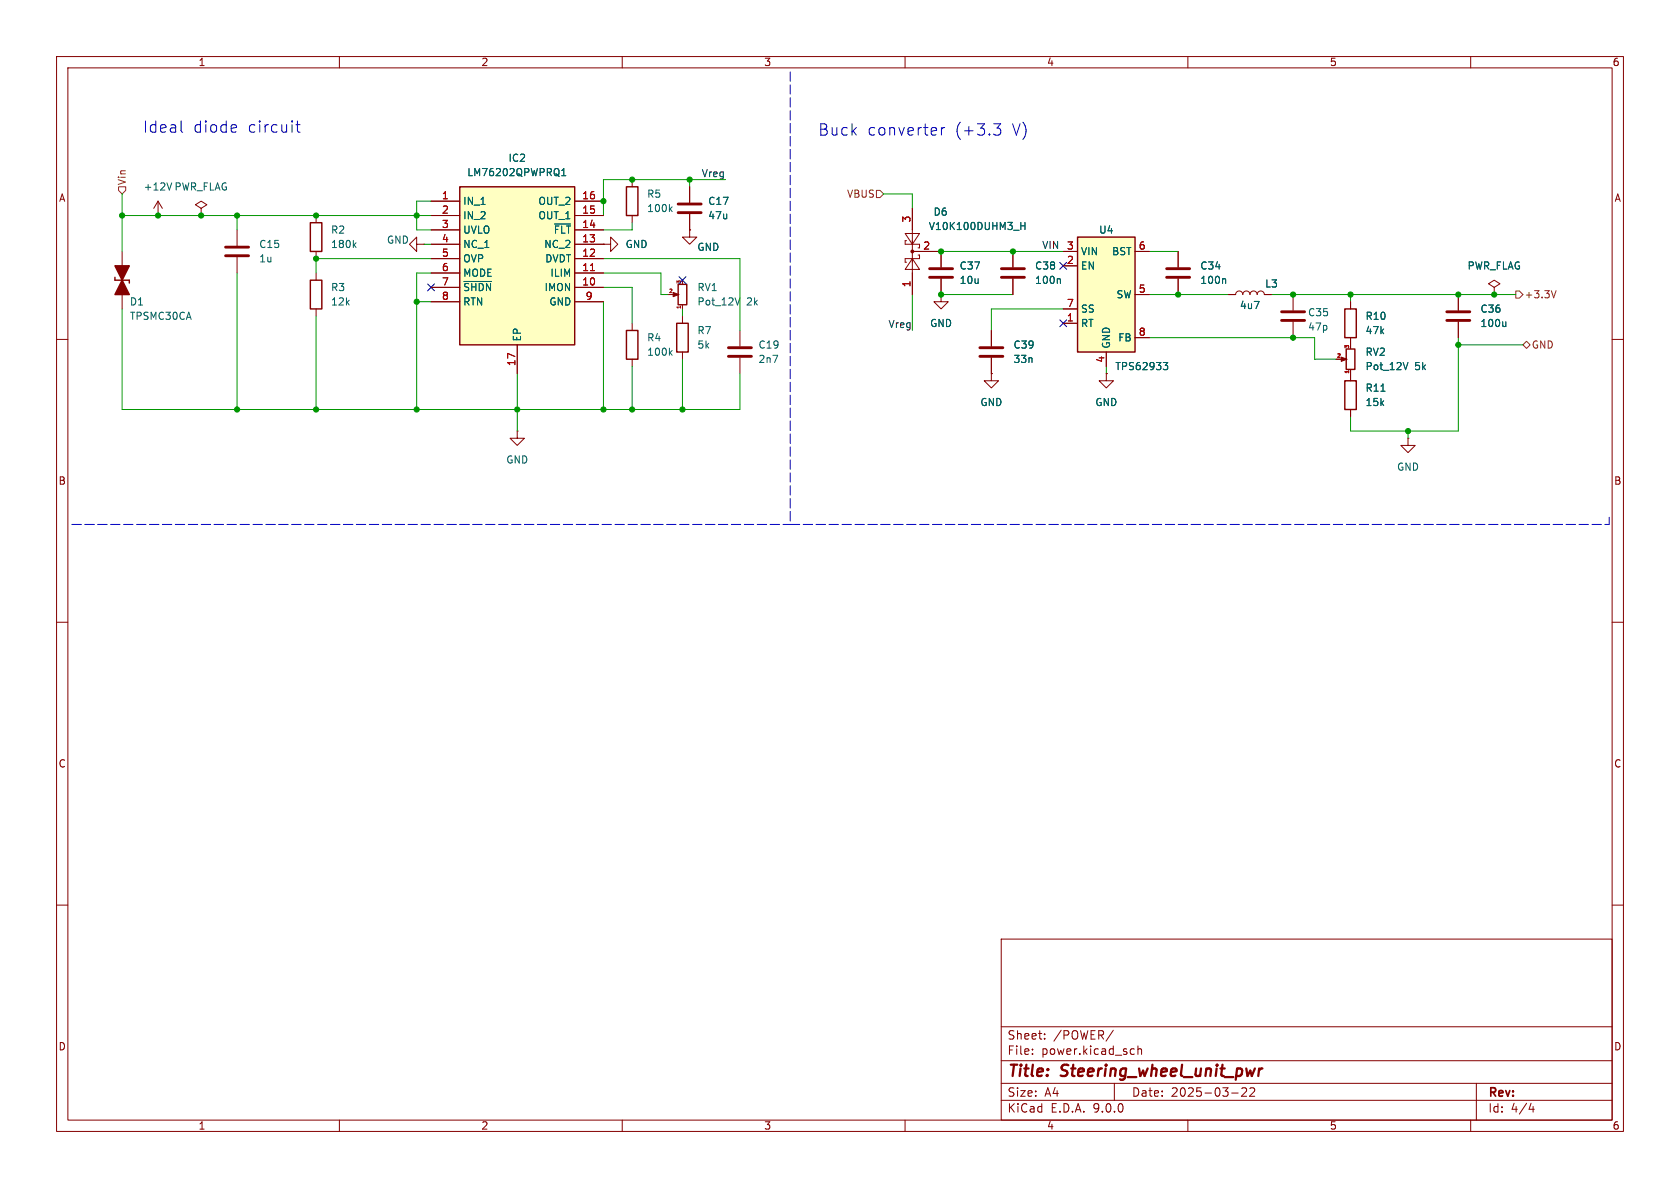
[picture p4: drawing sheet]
<svg xmlns="http://www.w3.org/2000/svg" width="297mm" height="210mm" viewBox="0 0 297 210" stroke-linecap="round" stroke-linejoin="round" font-family="sans-serif">
<g fill="none" stroke="#840000" stroke-width=".18">
<path d="M10 10h277v190h-277zM12 12h273v186h-273zM60 10v2M110 10v2M160 10v2M210 10v2M260 10v2M41.9 40.6v2.8M41.9 45.5v2.8M111.8 57.2v1.2M166.4 52.1v1.2h1.2l-1.2 1.3-1.3-1.3h1.3M166.4 52.1h.1"/>
<path d="M208.3 44.5v2.7M208.3 49.3v2.8M217.2 52.1h1.2a.64 .64 0 0 1 .7-.7 .64 .64 0 0 1 .6 .7 .64 .64 0 0 1 .6-.7 .64 .64 0 0 1 .7 .7 .64 .64 0 0 1 .6-.7 .64 .64 0 0 1 .6 .7 .64 .64 0 0 1 .7-.7 .64 .64 0 0 1 .6 .7h1.3M10 60h2M111.8 63.5v1.3M285 60h2M10 110h2M285 110h2M10 160h2M177 166h108v32h-108zM285 160h2M60 198v2"/>
<path d="M110 198v2M160 198v2M177 194.5h108M177 191.5h108M177 187.5h108M177 181.5h108M182.5 186.3v.1M182.5 185.5v.1M184.7 183.6v.1M184.7 182.8v.1M196.8 182.1l-1.3 2M197 191.5v3"/>
<path d="M200.1 185.4l.4 .1M200.5 186.3l-.4 .1M201.2 185.5l.2-.1 .3 .1 .1 .9M201.2 184.9v1.5M210 198v2M217.7 193.2h1.2M220.3 192.4v.5l-.8 .9h.9M221.7 192.4v.5l-.8 .9h.9M260 198v2M261 191.5v6.5M270.7 195l-.4 1.1h.9M271 195.6v1"/>
</g>
<path d="M222.6 188.9l-.2 1.3M223.2 188.9l-.4 .1-.2 .3" fill="none" stroke="#840000" stroke-width=".4"/>
<path d="M110.7 58.4h2.1v5.1h-2.1z" fill="none" stroke="#840000" stroke-width=".25"/>
<path d="M216.5 49.3l.2 .1v.7M118.5 62.3l.3 .5M118.8 62l-.5 .4" fill="none" stroke="#006464" stroke-width=".18"/>
<path d="M39.9 43.7h4M39.9 45.2h4M206.2 47.5h4.1M206.2 49h4.1" fill="none" stroke="#840000" stroke-width=".51"/>
<path d="M81.3 33h20.3v28h-20.3z" fill="#ffffc2"/>
<path d="M81.3 33h20.3v28h-20.3zM110.7 33h2.1v5.1h-2.1zM54.9 49.5h2v5.1h-2zM119.6 57.2h2.1v5h-2.1zM119.9 50.3h1.5v3.6h-1.5z" fill="none" stroke="#840000" stroke-width=".25"/>
<g fill="none" stroke="#840000" stroke-width=".18">
<path d="M27.9 38.1h.1M27.9 35.6l-.7 1.2M27.9 35.6l.8 1.2M27.9 35.6v2.5M35.6 36.8l1-.6-1-.6-1.1 .6 1.1 .6v1.3M35.6 38.1h.1M76.2 35.6h5.1M76.2 38.1h5.1M101.6 35.6h5.1M101.6 38.1h5.1M111.8 31.8v1.2M111.8 38.1v1.3"/>
<path d="M121.9 33v2.8M121.9 37.8v2.8M55.9 48.3v1.2M55.9 54.6v1.3M73.7 43.2v-1.3l-1.3 1.3 1.3 1.3v-1.3h1.2M74.9 43.2h.1M76.2 40.6h5.1M76.2 43.2h5.1M76.2 45.7h5.1M76.2 48.3h5.1M76.2 50.8h5.1M76.2 53.3h5.1"/>
<path d="M101.6 40.6h5.1M101.6 43.2h5.1M101.6 45.7h5.1M101.6 48.3h5.1M101.6 50.8h5.1M101.6 53.3h5.1M106.7 43.2h1.2v-1.3l1.3 1.3-1.3 1.3v-1.3M106.7 43.2h.1M118.1 52.1h1M120.6 49.5v.7M120.6 54v.6M120.6 55.9v1.3"/>
<path d="M121.9 40.6v1.3h1.3l-1.3 1.3-1.3-1.3h1.3M121.9 40.6h.1M91.4 61v5M120.6 62.2v1.3"/>
</g>
<path d="M30.4 32.3l-.5 1.3M98 39.6h2.9M99.3 31.1h.7M99.3 30.2l.4-.4v1.3M118.5 36.9l.3 .5M118.8 36.6l-.5 .4M82 49.8h4.9M130.8 52.6l-.4 1.3" fill="none" stroke="#006464" stroke-width=".18"/>
<path d="M104.4 47.8h.7M120.3 54.1v.4" fill="none" stroke="#a90000" stroke-width=".18"/>
<path d="M119.9 36.1h4.1M119.9 37.6h4.1" fill="none" stroke="#840000" stroke-width=".51"/>
<path d="M119 51.7l1 .4h-.2h.2l-1 .4z" fill="#840000" stroke="#840000" stroke-width=".18"/>
<path d="M190.5 41.9h10.2v20.3h-10.2z" fill="#ffffc2"/>
<path d="M54.9 39.4h2v5.1h-2zM20.3 49v.5h2.6v.5M190.5 41.9h10.2v20.3h-10.2zM237.7 54.6h2.1v5.1h-2.1zM237.7 67.3h2.1v5.1h-2.1zM238 61.7h1.5v3.6h-1.5z" fill="none" stroke="#840000" stroke-width=".25"/>
<g fill="none" stroke="#840000" stroke-width=".18">
<path d="M55.9 38.1v1.3M76.2 35.6h5.1M76.2 38.1h5.1M101.6 35.6h5.1M101.6 38.1h5.1M121.9 33v2.8M121.9 37.8v2.8M161.3 36.8v15.3M21.6 44.5v2.5M21.6 48.3v2.5M21.6 52.1v2.5M55.9 44.5v1.2"/>
<path d="M76.2 45.7h5.1M76.2 43.2h5.1M76.2 40.6h5.1M76.2 48.3h5.1M76.2 50.8h5.1M76.2 53.3h5.1M101.6 45.7h5.1M101.6 43.2h5.1M101.6 40.6h5.1M101.6 48.3h5.1M101.6 50.8h5.1M101.6 53.3h5.1"/>
<path d="M106.7 43.2h.1M121.9 40.6h.1M130.8 58.4v2.8M160 41.3h2.6l-1.3 1.9zM160.3 42.5h-.3v.7h2.6M161.3 45.7l1.3 1.9h-2.6zM161.3 44.5h5.1v2.7M162.3 45.1h.3v.6h-2.6v.7h.3M162.3 43.8h.3M166.4 52.1h.1M166.4 49.3v2.8M175.3 58.4v2.8"/>
<path d="M179.1 44.5v2.7M179.1 49.3v2.8M188 44.5h2.5M188 47h2.5M188 54.6h2.5M188 57.2h2.5M200.7 44.5h2.5M200.7 52.1h2.5M200.7 59.7h2.5M208.3 44.5v2.7M208.3 49.3v2.8M217.2 52.1h1.2"/>
<path d="M223.5 52.1h1.3M228.6 52.1v2.8M228.6 56.9v2.8M238.8 53.3v1.3M238.8 59.7v1.9M257.8 52.1v2.8M257.8 56.9v2.8M264.2 50.8l1-.6-1-.7-1.1 .7 1.1 .6v1.3M264.2 52.1h.1M91.4 76.2v1.3h1.3l-1.3 1.2-1.2-1.2h1.2M91.4 76.2h.1M91.4 61v5"/>
<path d="M130.8 63.2v2.8M175.3 66v1.3h1.2l-1.2 1.3-1.3-1.3h1.3M175.3 66h.1M175.3 63.2v2.8M195.6 66v1.3h1.2l-1.2 1.3-1.3-1.3h1.3M195.6 66h.1M195.6 62.2v2.6M236.2 63.5h1M238.8 65.4v1.9M238.8 72.4v1.3M248.9 77.5v1.2h1.3l-1.3 1.3-1.3-1.3h1.3M248.9 77.5h.1"/>
</g>
<g fill="none" stroke="#006464" stroke-width=".18">
<path d="M98 39.6h2.9M99.3 31.1h.7M99.3 30.2l.4-.4v1.3M180.5 39.3v1.3M180.5 39.9h.7M181.2 39.3v1.3M62.6 43.3l.3 .5M62.9 42.9l-.4 .5M82 49.8h4.9M187.3 49.3l.2 .1v.7M216.5 49.3l.2 .1v.7M266.2 56.9v.8"/>
<path d="M266.2 57.6l-.2 .1M205.6 64.1h.8l-.4 .5 .4 .1v.4l-.2 .2h-.4M244.1 69.2h.8M248.9 64.1l-.4 1.2"/>
</g>
<path d="M164.3 47.5h4.1M164.3 49h4.1M177 47.5h4.1M177 49h4.1M226.6 55.1h4M226.6 56.6h4M255.8 55.1h4M255.8 56.6h4M128.8 61.5h4M128.8 63h4M173.2 61.5h4.1M173.2 63h4.1" fill="none" stroke="#840000" stroke-width=".51"/>
<g fill="#840000" stroke="#840000" stroke-width=".25">
<path d="M21.6 49.5l1.3 2.6h-2.6z"/>
<path d="M20.3 47h2.6l-1.3 2.5z"/>
</g>
<g fill="#840000" stroke="#840000" stroke-width=".18">
<path d="M237.1 63.1l1 .4h-.2h.2l-1 .4z"/>
<circle cx="161.3" cy="44.4" r=".25"/>
</g>
<path d="M104.4 47.8h.7M238.4 65.5v.4" fill="none" stroke="#a90000" stroke-width=".18"/>
<path d="M21 33h1.2v.7l-.6 .6-.6-.6zM154.9 33.7h.7l.6 .6-.6 .6h-.7zM268 51.4h.6l.6 .7-.6 .6h-.6zM275.1 51.4l-.4 1.2M269.2 61l.7-.7 .6 .7-.6 .6z" fill="none" stroke="#725600" stroke-width=".18"/>
<path d="M139.7 12.7v80M12.7 92.7h127M139.7 92.7h144.8" fill="none" stroke="#0000c2" stroke-width=".18" stroke-dasharray="1.7 .6"/>
<path d="M32 21.4v1.7l.3 .3M41.7 22.1l.1 .4-.9 .2M52.3 22h.8M52.6 21.4v1.7l.1 .2 .4 .1M166.4 22.5v1.4M167 22.5a.51 .51 0 0 0-.6 .4M175.7 21.9h1.2l-.7 .7a.54 .54 0 0 1 .7 .4v.5l-.2 .3-.7 .1M284.5 91.4v1.3" fill="none" stroke="#0000c2" stroke-width=".18"/>
<g fill="none" stroke="#009600" stroke-width=".18">
<path d="M21.6 34.3v10.2M21.6 38.1h54.6M41.9 38.1v2.5M76.2 35.6h-2.5v5h2.5M111.8 39.4v1.2h-5.1M121.9 31.8v1.2M128.3 31.8h-21.6v6.3M156.2 34.3h5.1v2.5M21.6 54.6v17.8h109.2v-6.4M41.9 48.3v24.1M55.9 55.9v16.5M73.7 53.3h2.5"/>
<path d="M74.9 43.2h1.3M76.2 45.7h-20.3v2.6M76.2 48.3h-2.5v24.1M106.7 45.7h24.1v12.7M106.7 48.3h10.1v3.8h1.3M106.7 53.3v19.1M106.7 50.8h5.1v6.4M120.6 54.6v1.3M161.3 52.1v6.3M166.4 52.1h12.7M166.4 44.5h21.6M188 54.6h-12.7v3.8"/>
<path d="M203.2 52.1h14M203.2 44.5h5.1M203.2 59.7h29.2v3.8h3.8M224.8 52.1h43.2M238.8 52.1v1.2M257.8 59.7v16.5h-19v-2.5M91.4 66v10.2M111.8 64.8v7.6M120.6 63.5v8.9M195.6 64.8v1.2M248.9 76.2v1.3M257.8 61h11.4"/>
</g>
<path d="M75.6 50.2l1.2 1.2M76.8 50.2l-1.2 1.2M120 48.9l1.3 1.2M121.3 48.9l-1.3 1.2M187.4 56.5l1.2 1.3M187.4 46.4l1.2 1.2M188.6 56.5l-1.2 1.3M188.6 46.4l-1.2 1.2" fill="none" stroke="#000084" stroke-width=".18"/>
<g fill="#009600" stroke="#009600" stroke-width=".18">
<circle cx="121.9" cy="31.8" r=".46"/>
<circle cx="106.7" cy="35.6" r=".46"/>
<circle cx="111.8" cy="31.8" r=".46"/>
<circle cx="179.1" cy="44.5" r=".46"/>
<circle cx="166.4" cy="44.5" r=".46"/>
<circle cx="166.4" cy="52.1" r=".46"/>
<circle cx="35.6" cy="38.1" r=".46"/>
<circle cx="27.9" cy="38.1" r=".46"/>
<circle cx="55.9" cy="38.1" r=".46"/>
<circle cx="41.9" cy="38.1" r=".46"/>
<circle cx="73.7" cy="38.1" r=".46"/>
<circle cx="73.7" cy="53.3" r=".46"/>
<circle cx="73.7" cy="72.4" r=".46"/>
<circle cx="55.9" cy="72.4" r=".46"/>
<circle cx="21.6" cy="38.1" r=".46"/>
<circle cx="41.9" cy="72.4" r=".46"/>
<circle cx="55.9" cy="45.7" r=".46"/>
<circle cx="91.4" cy="72.4" r=".46"/>
<circle cx="106.7" cy="72.4" r=".46"/>
<circle cx="120.6" cy="72.4" r=".46"/>
<circle cx="111.8" cy="72.4" r=".46"/>
<circle cx="238.8" cy="52.1" r=".46"/>
<circle cx="248.9" cy="76.2" r=".46"/>
<circle cx="257.8" cy="61" r=".46"/>
<circle cx="257.8" cy="52.1" r=".46"/>
<circle cx="264.2" cy="52.1" r=".46"/>
<circle cx="228.6" cy="52.1" r=".46"/>
<circle cx="228.6" cy="59.7" r=".46"/>
<circle cx="208.3" cy="52.1" r=".46"/>
</g>
<g font-size="2.8" fill="#0000c2">
<text x="25.1" y="23.6">Ideal</text>
<text x="34.1" y="23.6">diode</text>
<text x="43.7" y="23.6">circuit</text>
<text x="144.5" y="24.1">Buck</text>
<text x="153.2" y="24.1">converter</text>
<text x="168.7" y="24.1">(+3.3</text>
<text x="178.9" y="24.1">V)</text>
</g>
<g font-size="2.8" fill="#840000">
<text x="178" y="190.9">Title:</text>
<text x="187.7" y="190.9">Steering_wheel_unit_pwr</text>
</g>
<g font-size="2.1" fill="#840000">
<text x="178" y="184">Sheet:</text>
<text x="186.2" y="184">/POWER/</text>
<text x="178" y="186.7">File:</text>
<text x="184.1" y="186.7">power.kicad_sch</text>
<text x="178" y="196.9">KiCad</text>
<text x="178" y="194.1">Size:</text>
<text x="184.7" y="194.1">A4</text>
<text x="185.7" y="196.9">E.D.A.</text>
<text x="193.3" y="196.9">9.0.0</text>
<text x="200" y="194.1">Date:</text>
<text x="207" y="194.1">2025-03-22</text>
<text x="263" y="194.3">Rev:</text>
<text x="263" y="196.9">Id:</text>
<text x="267.1" y="196.9">4/4</text>
</g>
<g font-size="1.8" fill="#840000">
<text x="35" y="11.9">1</text>
<text x="85" y="11.9">2</text>
<text x="135" y="11.9">3</text>
<text x="185" y="11.9">4</text>
<text x="235" y="11.9">5</text>
<text x="285" y="11.9">6</text>
<text x="10.3" y="35.9">A</text>
<text x="285.3" y="35.9">A</text>
<text x="10.3" y="85.9">B</text>
<text x="285.3" y="85.9">B</text>
<text x="10.3" y="135.9">C</text>
<text x="285.3" y="135.9">C</text>
<text x="10.3" y="185.9">D</text>
<text x="285.3" y="185.9">D</text>
<text x="35" y="199.9">1</text>
<text x="85" y="199.9">2</text>
<text x="135" y="199.9">3</text>
<text x="185" y="199.9">4</text>
<text x="235" y="199.9">5</text>
<text x="285" y="199.9">6</text>
</g>
<g font-size="1.8" fill="#006464">
<text x="89.8" y="28.8">IC2</text>
<text x="25.3" y="33.9">+12V</text>
<text x="30.7" y="33.9">PWR_FLAG</text>
<text x="82.5" y="31.3">LM76202QPWPRQ1</text>
<text x="114.3" y="35.2">R5</text>
<text x="58.4" y="41.5">R2</text>
<text x="81.8" y="36.4">IN_1</text>
<text x="81.8" y="39">IN_2</text>
<text x="81.8" y="41.5">UVLO</text>
<text x="95.1" y="36.4">OUT_2</text>
<text x="95.1" y="39">OUT_1</text>
<text x="97.8" y="41.5">~{FLT}</text>
<text x="114.3" y="37.7">100k</text>
<text x="125.1" y="36.4">C17</text>
<text x="125.1" y="39">47u</text>
<text x="164.1" y="40.9">V10K100DUHM3_H</text>
<text x="164.9" y="38.3">D6</text>
<text x="194.2" y="41.5">U4</text>
<text x="45.7" y="46.6">1u</text>
<text x="45.7" y="44">C15</text>
<text x="58.4" y="44">180k</text>
<text x="68.3" y="43.3">GND</text>
<text x="81.8" y="44">NC_1</text>
<text x="81.8" y="46.6">OVP</text>
<text x="96.1" y="44">NC_2</text>
<text x="96.3" y="46.6">DVDT</text>
<text x="110.5" y="44">GND</text>
<text x="123.2" y="44.6">GND</text>
<text x="169.6" y="47.9">C37</text>
<text x="182.9" y="47.9">C38</text>
<text x="191" y="45.3">VIN</text>
<text x="191" y="47.9">EN</text>
<text x="196.5" y="45.3">BST</text>
<text x="212.1" y="47.9">C34</text>
<text x="259.3" y="47.9">PWR_FLAG</text>
<text x="58.4" y="51.7">R3</text>
<text x="81.8" y="49.1">MODE</text>
<text x="81.8" y="51.7">~{SHDN}</text>
<text x="96.2" y="51.7">IMON</text>
<text x="97.2" y="49.1">ILIM</text>
<text x="123.2" y="51.7">RV1</text>
<text x="169.6" y="50.4">10u</text>
<text x="182.9" y="50.4">100n</text>
<text x="197.3" y="52.9">SW</text>
<text x="212.1" y="50.4">100n</text>
<text x="223.6" y="51">L3</text>
<text x="22.9" y="54.2">D1</text>
<text x="22.9" y="56.7">TPSMC30CA</text>
<text x="58.4" y="54.2">12k</text>
<text x="81.8" y="54.2">RTN</text>
<text x="97" y="54.2">GND</text>
<text x="123.2" y="54.2">Pot_12V</text>
<text x="123.2" y="59.3">R7</text>
<text x="132" y="54.2">2k</text>
<text x="164.3" y="58">GND</text>
<text x="191" y="55.5">SS</text>
<text x="191" y="58">RT</text>
<text x="219.1" y="54.8">4u7</text>
<text x="231.1" y="56.1">C35</text>
<text x="231.1" y="58.6">47p</text>
<text x="241.3" y="59.3">47k</text>
<text x="241.3" y="56.7">R10</text>
<text x="261.6" y="58">100u</text>
<text x="261.6" y="55.5">C36</text>
<text x="92.3" y="60.5" transform="rotate(-90 92.3 60.5)">EP</text>
<text x="114.3" y="60.6">R4</text>
<text x="114.3" y="63.1">100k</text>
<text x="123.2" y="61.8">5k</text>
<text x="134" y="61.8">C19</text>
<text x="134" y="64.4">2n7</text>
<text x="179.1" y="61.8">C39</text>
<text x="179.1" y="64.4">33n</text>
<text x="196.4" y="61.7" transform="rotate(-90 196.4 61.7)">GND</text>
<text x="197.1" y="65.6">TPS62933</text>
<text x="197.6" y="60.6">FB</text>
<text x="241.3" y="63.1">RV2</text>
<text x="241.3" y="65.6">Pot_12V</text>
<text x="250.1" y="65.6">5k</text>
<text x="173.2" y="72">GND</text>
<text x="193.5" y="72">GND</text>
<text x="241.3" y="72">15k</text>
<text x="241.3" y="69.4">R11</text>
<text x="89.4" y="82.1">GND</text>
<text x="246.9" y="83.4">GND</text>
</g>
<g font-size="1.8" fill="#725600">
<text x="22.5" y="32.8" transform="rotate(-90 22.5 32.8)">Vin</text>
<text x="149.6" y="35.2">VBUS</text>
<text x="269.4" y="52.9">+3.3V</text>
<text x="270.7" y="61.8">GND</text>
</g>
<g font-size="1.8" fill="#a90000">
<text x="78" y="35.3">1</text>
<text x="102.8" y="35.3">16</text>
<text x="78" y="37.8">2</text>
<text x="78" y="40.4">3</text>
<text x="102.8" y="37.8">15</text>
<text x="102.8" y="40.4">14</text>
<text x="161" y="39.4" transform="rotate(-90 161 39.4)">3</text>
<text x="78" y="42.9">4</text>
<text x="78" y="45.5">5</text>
<text x="102.8" y="42.9">13</text>
<text x="102.8" y="45.5">12</text>
<text x="163.1" y="44.2">2</text>
<text x="188.5" y="44.2">3</text>
<text x="188.5" y="46.7">2</text>
<text x="201.2" y="44.2">6</text>
<text x="78" y="48">6</text>
<text x="78" y="50.5">7</text>
<text x="78" y="53.1">8</text>
<text x="102.8" y="48">11</text>
<text x="102.8" y="50.5">10</text>
<text x="103.4" y="53.1">9</text>
<text x="161" y="50.9" transform="rotate(-90 161 50.9)">1</text>
<text x="201.2" y="51.8">5</text>
<text x="188.5" y="54.4">7</text>
<text x="188.5" y="56.9">1</text>
<text x="201.2" y="59.4">8</text>
<text x="91.2" y="64.8" transform="rotate(-90 91.2 64.8)">17</text>
<text x="195.3" y="64.2" transform="rotate(-90 195.3 64.2)">4</text>
</g>
<g font-size="1.8" fill="#0f0f0f">
<text x="124" y="31.4">Vreg</text>
<text x="184.1" y="44.1">VIN</text>
<text x="157" y="58.1">Vreg</text>
</g>
<g font-size=".9" fill="#a90000">
<text x="118.1" y="51.8">2</text>
<text x="120.4" y="50.3" transform="rotate(-90 120.4 50.3)">3</text>
<text x="120.4" y="54.8" transform="rotate(-90 120.4 54.8)">1</text>
<text x="236.2" y="63.2">2</text>
<text x="238.5" y="61.7" transform="rotate(-90 238.5 61.7)">3</text>
<text x="238.5" y="66.2" transform="rotate(-90 238.5 66.2)">1</text>
</g>
</svg>
